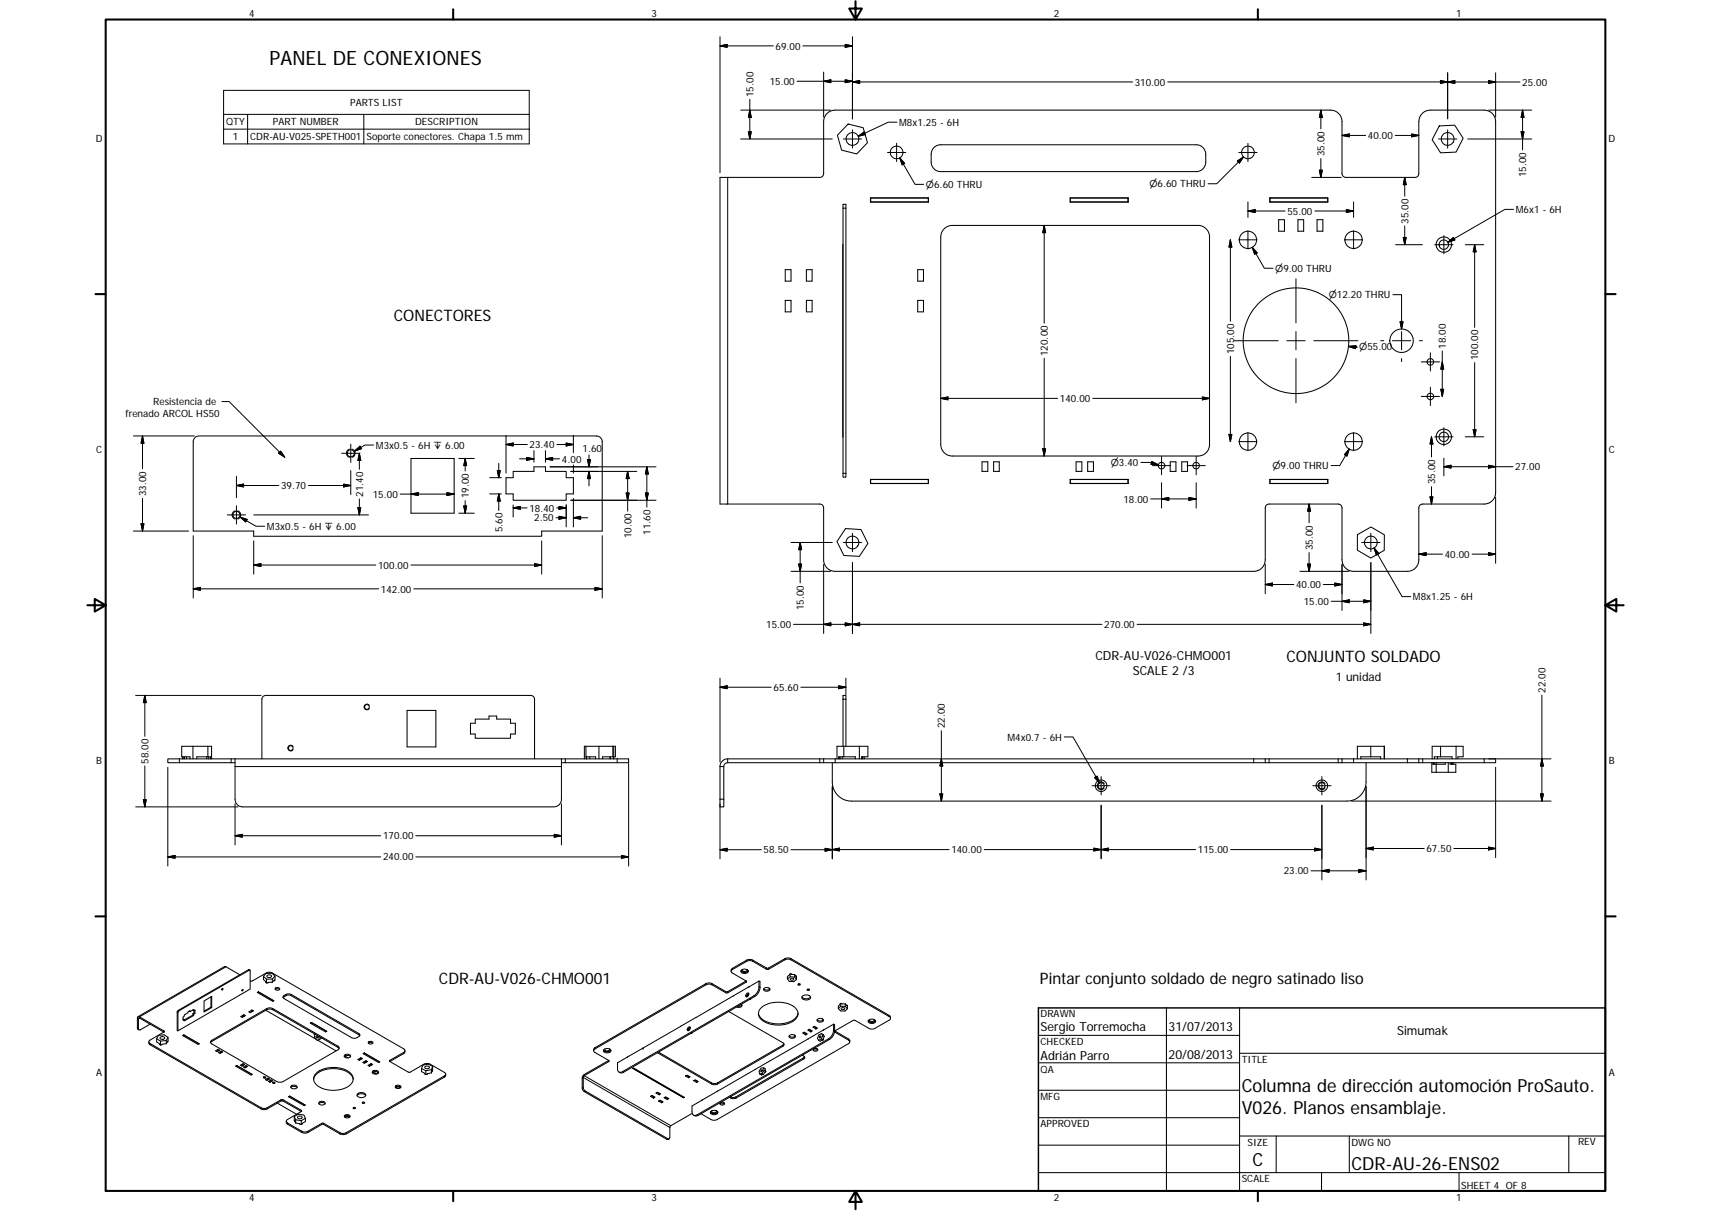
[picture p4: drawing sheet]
<svg xmlns="http://www.w3.org/2000/svg" width="594mm" height="420mm" viewBox="0 0 594 420" stroke-linecap="round" stroke-linejoin="round" font-family="sans-serif">
<g fill="none" stroke="#000" stroke-width=".36">
<path d="M294.5 43l5.2 1.3 1.5 5.2-3.7 3.9-5.3-1.3-1.4-5.2zM324.3 51.2l1.1-.7 1.2-.3h88.7a3.3 3.3 0 0 1 3.3 3.4v2.6a3.3 3.3 0 0 1-3.3 3.3h-88.7a3.3 3.3 0 0 1-3.3-3.3v-3.1zM499.7 43.7l5.4-.3 2.9 4.6-2.4 4.8-5.4 .2-2.9-4.5zM250 61.6h34.6a1.3 1.3 0 0 0 1.4-1.4v-18a4 4 0 0 1 4-4h172a4 4 0 0 1 4 4v18a1.34 1.34 0 0 0 1.3 1.4h24a1.3 1.3 0 0 0 1.3-1.4v-18a4 4 0 0 1 4-4h18.7a4 4 0 0 1 4 4v128.7a4 4 0 0 1-4 4h-21.3a1.34 1.34 0 0 0-1.4 1.3v18a4 4 0 0 1-4 4h-18.6a4.1 4.1 0 0 1-4-4v-18a1.3 1.3 0 0 0-1.4-1.3h-24a1.3 1.3 0 0 0-1.3 1.3v18a4 4 0 0 1-4 4h-145.3a4 4 0 0 1-4-4v-18a1.3 1.3 0 0 0-1.4-1.3h-34.6zM292.7 70.9h1v94.7h-1zM302.2 70.1h20.2M302.2 68.7h.1M302.2 68.7h20.2v1.4h-20.2zM302.3 68.7v1.4M302.3 68.7h20v1.4M322.3 68.7h.1M327.7 79.6l1.5-1.1 1.4-.3h85.4a4 4 0 0 1 4 4v72a4 4 0 0 1-4 4h-85.4a4 4 0 0 1-4-4v-72l.3-1.4z"/>
<path d="M371.6 68.7h.1M371.6 70.1h20.1M371.6 68.7h20.1v1.4h-20.1zM371.7 68.7v1.4M371.7 68.7h19.9v1.4M391.6 68.7h.1M440.9 68.7h20.1M440.9 70.1h20.1M440.9 68.7h20.1v1.4h-20.1zM444 76.2h2v4h-2zM450.7 76.2h1.9v4h-1.9zM457.3 76.2h2v4h-2z"/>
<path d="M272.6 93.6h2.1v3.9h-2.1zM280 93.6h2v3.9h-2zM292.7 84.9v66.7M318.6 93.6h2v3.9h-2zM272.6 104.2h2.1v4h-2.1zM280 104.2h2v4h-2zM318.6 104.2h2v4h-2zM67.8 151.7l1.3-.4h138a2 2 0 0 1 2 1.9v31.1h-21v1.8h-100v-1.8h-21v-31.1zM142.7 159.1h15v19h-15zM175.7 165.7h2.5v-2.1h7.2v-1.6h4v1.6h7.2v2.1h2.5v5.7h-2.5v2.2h-18.4v-2.2h-2.5zM302.2 167.7h20.2M302.2 166.4h.1"/>
<path d="M302.2 166.3h20.2v1.5h-20.2zM302.3 166.4v1.3M302.3 166.4h20v1.3M322.3 166.4h.1M341 160.2h2v3.4h-2zM345 160.2h2v3.4h-2zM371.6 166.4h.1M371.6 167.7h20.1M371.6 166.3h20.1v1.5h-20.1zM371.7 166.4v1.3M371.7 166.4h19.9v1.3M373.6 160.2h2v3.4h-2z"/>
<path d="M377.6 160.2h2.1v3.4h-2.1zM391.6 166.4h.1M406.3 160.2h2v3.4h-2zM410.3 160.2h2v3.4h-2zM440.9 166.4h20.1M440.9 166.3h20.1v1.5h-20.1zM440.9 167.7h20.1M293.6 183.4l5.4 .3 2.3 4.9-2.9 4.4-5.4-.3-2.4-4.8zM471.3 185.5l4.7-2.7 4.7 2.7-.1 5.4-4.7 2.7-4.6-2.7zM67 258.9v4.4M72.2 258.9v3.7M141.3 246.5h10v12.6h-10z"/>
<path d="M163.4 250.9h1.6v-1.4h4.8v-1.1h2.7v1.1h4.8v1.4h1.6v3.8h-1.6v1.4h-12.3v-1.4h-1.6zM203.4 258.9v3.7h3.4v.7M208 258.9v4.4M212.8 258.9v3.7M213.1 258.9v4.4M292.7 258.9v-17.6h1v17.6M293 258.9v3.7M298.4 258.9v4.4M475.9 258.9v3.7M500.2 258.9v3.7M505.6 258.9v4.4M63.5 262.6v.7"/>
<path d="M63.6 262.6v.7M64.1 262.6v.7M64.8 262.6v.7M68.3 263.3v-.7h4.8v.7M71.8 262.6v.7M72.4 262.6v.7M73.5 263.3v-4.4h-10.4v3.7h2.9v.7M81.6 263.3h-23.3v1.3h23.3M81.6 263.3v14a2.62 2.62 0 0 0 2.7 2.7h108a2.62 2.62 0 0 0 2.6-2.7v-14M81.6 263.3h113.3M90.9 263.3v-20.7a1.37 1.37 0 0 1 1.4-1.3h92a1.3 1.3 0 0 1 1.3 1.3v20.7M194.9 263.3h23.4v1.3h-23.4"/>
<path d="M203.6 263.3v-.7v.7M203.7 262.6v.7M204.8 262.6v.7M209.2 263.3v-.7h4.5v-3.7h-10.8v4.4M211.8 262.6v.7M211.9 262.6v.7M213 262.6v.7M286 263.3v1.3M286 263.3h-33.3a2.66 2.66 0 0 0-2.7 2.7v14h1.3v-14a1.3 1.3 0 0 1 1.4-1.4h33.3M286 264.6h153.3M286 263.3h153.3M291.2 263.3v-.7h5.8v.7"/>
<path d="M291.4 262.6v.7M291.7 262.6v.7M292.5 262.6v.7M299.2 263.3v-.7h2.1v-3.7h-10.7v4.4M299.5 262.6v.7M299.6 262.6v.7M300.1 262.6v.7M439.3 264.6h26.7M439.3 263.3v1.3M439.3 263.3h26.7M466 263.3h26.6M466 263.3v1.3"/>
<path d="M466 264.6h26.6M471.3 263.3v-4.4h9.4l-.1 4.4M472.5 263.3v-.7h6.9v.7M474.3 264.6v6.7a6.7 6.7 0 0 1-6.7 6.6h-172a6.7 6.7 0 0 1-6.6-6.6v-6.7M480.6 262.6h.1M492.6 263.3h26.7v1.3h-26.7M492.6 263.3v1.3M497.1 264.6v3.3h1.6M497.5 264.6v.6h4.3v-.6M497.8 264.6v.6M497.9 264.6v.6M498 263.3v-.7h6.2v.7"/>
<path d="M498.7 264.6v3.3M499.1 262.6v.7M502.8 264.6v3.3M503.5 264.6v.6h2v2.7h-6.8M504 264.6v.6M504.3 264.6v.6M504.5 264.6v.6M506.2 263.3v-.7h1.8v-3.7h-10.7v4.4M83.3 338.2l-4.8-2.8h-.5l-30.1 17.3M86.8 336.6l-.5-.1-24.6 14.2-.2 6.8 .3 .2M91.5 338.7v1.2l1 1.1M91.5 338.7l1 1"/>
<path d="M91.5 338.7l.9-1h2.1l1 1-1 1M92.5 339.7v1.3M92.8 338.5l.3-.2a.63 .63 0 0 1 .8-.1 .63 .63 0 0 1 .2 .8l-.2 .1a.7 .7 0 0 1-.8 .1 .7 .7 0 0 1-.3-.7zM94.5 339.7h-2M94.5 339.7v1.1M95.5 338.7v1.3l-1 .8M253.8 337l.2-.7 .3-.3 5.5-3.1 1.3 .1 5.5 3 5.9-3.4 1.6-.2 34.6 19.9 .5 .4v.6M257.3 336.8l1.1 .5 .8-.1 .6-.4M257.4 336.6a1.45 1.45 0 0 1 2.4 .6l-.7 .5a1.08 1.08 0 0 1-1.2 .1 1.08 1.08 0 0 1-.5-1.2zM257.8 336.4a.74 .74 0 0 0 .7 .7 .74 .74 0 0 0 .8-.7M273.4 339.6l.6 .9 1.6 .1 1-.7M274.4 337.9l-1 .9v.8"/>
<path d="M274.4 337.9v1M274.4 337.9l1.5 .2M274.4 339.6l.2-.1a.49 .49 0 0 1 .7-.2 .49 .49 0 0 1 .1 .7 .58 .58 0 0 1-.6 .1 .58 .58 0 0 1-.4-.5zM275.9 339l.7 .9M275.9 339l-1.5-.1-1 .7M275.9 338.1v.9M275.9 338.1l.7 .7v1.1M48.3 357.3l-.6-.6v-3.5l.3-.5 8.9 5v.4M52.1 355.3l-3.3 2h-.6l-.1-4 .2-.2 8.6 5M55.7 359.9l.3-.2a.61 .61 0 0 1 .9-.1 .61 .61 0 0 1 0 .9l-.2 .1a.66 .66 0 0 1-.8 0 .66 .66 0 0 1-.2-.7zM56.9 358.1l-4.8 2.7a.65 .65 0 0 0-.4 .7 .65 .65 0 0 0 .4 .6l38.8 22.3 1.4 .1 5.7-3 6.6 3.7v.4M58.3 359.9l-.1 1.6"/>
<path d="M63.5 359.3l.3-.2 5.4 3-.4 .3zM63.6 353.7h.4M63.8 359.1l-.3 .2M63.8 359.1h.1M64 352.1l2-1.4v.3l1.2-.7v.4l.5-.2v1.1l-.5 .3v.4l-3.2 1.9v-.5l-.4 .3v-1.2l.4-.2zM65.5 355.5l-3.7 2.2v-6.4l.2-.5 24.8-14.2 .1 6.6-21.4 12.3M65.7 350.8l.3 .2M65.7 350.8h.1M67 350.4l.2 .3M67 351.7v.5M67 351.7l.2 .2M67.2 352.3l-.2-.1-3 1.7"/>
<path d="M67.4 350.6v.9M67.4 351.5l.3 .1M67.4 351.5l-.4 .2M70.9 347.3l2.6-1.6v3.9l-2.6 1.5zM73.3 345.9v3.5M73.3 349.4l.2 .2M73.3 349.4l-2.4 1.4M77.1 343.1l.3-.1-.3 .5zM77.2 343l-.2 .3M83.6 352.7l1.1-.6 .5 .3-1.1 .6zM84.2 343.3l-.2 .3M84.7 352.1v.4"/>
<path d="M84.8 352.6l-.9 .3M86.4 351l1.1-.6 .5 .3-1.1 .6zM86.9 340.3l.6 .1 5.4-3 1.4 .1 45.9 26.4a.67 .67 0 0 1 .4 .6 .67 .67 0 0 1-.4 .6l-4.8 2.8v.4M87.5 350.4v.4M87.7 350.9l-.9 .3M89.7 344.1l5.4 3.1M89.7 344.1v.1M89.7 344.1l-.4 .2 5.4 3.1 .4-.2M89.7 344.2l-.3 .2M89.7 344.2l5.3 3M92.3 350.5l17.5 10.1M94.5 340.8l-2 .2"/>
<path d="M95.6 343.3l.6-.3 .9 .3M95.6 342.8l.3-.1a.61 .61 0 0 1 .8-.1 .61 .61 0 0 1 .2 .8l-.4 .2a.62 .62 0 0 1-.7-.1 .62 .62 0 0 1-.2-.7zM98.3 346.1l1.4-.8 1.4 .1 23.8 13.9M98.5 345.5l1.2-.6 1.4 .1 23.5 13.6a.55 .55 0 0 1 .4 .5 .55 .55 0 0 1-.4 .5l-1.3 .6-1.2-.2-23.5-13.5-.3-.4zM107.7 355l.4-.3 5.4 3.1-.4 .2zM108.1 354.7v.1M108.1 354.8l5.3 3M108.1 354.8l-.3 .2M109.1 358.9l.2 1.1 .8 .9 .7-.2M109.3 358.8l-.2 .1M109.4 358.8l-.3 .1M110.7 359.6l.1 1.1"/>
<path d="M111.3 359.9l.2 .4-.7 .4M236.3 356.1h.1M236.3 356.1l-18.4 10.6M238.9 356.5a.46 .46 0 0 1 .7-.2 .46 .46 0 0 1 0 .8 .51 .51 0 0 1-.8 .5 .51 .51 0 0 1 0-.9zM239.6 356.8l-.2 .1-.1 .5M239.6 356.4l-.5 .5-.1 .7M240.1 358.4l.1 .1M240.4 358.2l-.4 .3M241.6 353v.1M241.6 353h.1M241.6 353l-5.3 3.1M253 350.9l18.8 10.9a.66 .66 0 0 1 .4 .6 .66 .66 0 0 1-.4 .6l-22.6 13.1-1.1 .2-1-.2-18.8-10.8"/>
<path d="M254.7 345.5h.1M254.7 345.5l-13.1 7.6M257.4 348.4a.65 .65 0 0 1 .1 .9 .65 .65 0 0 1-.8 .2l-.9-.1M257.6 348.7l-.5 .3-.9 .1M259.1 340.4v.4l-6.7 3.7-5.4-2.9h-1.7l-38.7 22.3a.65 .65 0 0 0-.5 .6 .65 .65 0 0 0 .5 .7l4.8 2.7M259.4 344.6a.38 .38 0 0 1 .5 0 .38 .38 0 0 1 0 .5 .52 .52 0 0 1-.4 .7 .52 .52 0 0 1-.6-.5zM260 344.7l-.6 .5-.1 .7M260 345l-.3 .1-.1 .6M260 342.4h.1M260 342.4l-5.3 3.1M260.5 346.6l.1 .1M260.7 346.5l-.4 .3"/>
<path d="M263.3 351.5a5.4 5.4 0 0 0 5.3 3.6 8.1 8.1 0 0 0 8.3-2.9l.2-.7M263.5 340.4l.4 .2-.2 3-.6 1.2-1 .9-45.6 26.3-.9 .3-.7-.4M263.5 340.4l-3.5 2M263.5 340.4v2.6l-.6 1.3-.9 1-45.9 26.5a1.05 1.05 0 0 1-1.2 .2 1.05 1.05 0 0 1-.5-1.2v-2.1l3.5-2M264.1 349.8a9.7 9.7 0 0 1 12.4 .3 2.85 2.85 0 0 1-1.6 4.4 9.7 9.7 0 0 1-11.1-1.4 2.52 2.52 0 0 1 .3-3.3zM265.1 343.1l1 .4 1.2-.4M265.3 343a1.3 1.3 0 0 1 2 .3 1.19 1.19 0 0 1-1.1 .6 1.19 1.19 0 0 1-1.1-.8zM274 359.4a1.57 1.57 0 0 0 2.2 0M274.1 359.3a1.16 1.16 0 0 1 1.2-.4 1.16 1.16 0 0 1 .8 .9l-.5 .4a.94 .94 0 0 1-1 .1 .94 .94 0 0 1-.5-1zM277.2 341.4h.5M278.4 345.9a1.96 1.96 0 0 0 3 0M278.5 345.7a1.89 1.89 0 0 1 3 .4 1.75 1.75 0 0 1-3.1 0z"/>
<path d="M278.7 358.4l.5-.3 1.1 .6-.5 .4zM279.1 358.2l.7 .4v.5M279.9 358.5l-.1 .1M280.3 343.3l.7-.1v.4a.4 .4 0 0 1-.5 .1 .4 .4 0 0 1-.2-.4zM280.4 343.2h.5M280.5 357.4l.5-.3 1 .6-.5 .3zM280.8 357.2l.7 .4v.4M281.7 357.5l-.2 .1M282.2 356.4l.6-.3 1 .6-.5 .3zM282.6 356.2l.7 .4v.4M283.5 356.5l-.2 .1M283.7 353.8a1.5 1.5 0 0 0 2.1 0"/>
<path d="M283.8 353.7a1.15 1.15 0 0 1 1.2-.4 1.15 1.15 0 0 1 .8 .9 1.23 1.23 0 0 1-2.1-.4zM284.6 359.6l.2-.2a.3 .3 0 0 1 .2 .5 .3 .3 0 0 1-.5-.1zM285.2 358.6l.8 .5M285.7 359.3l-.5 1.1M285.7 359.3l-.5-.7-.9 .5-.5 1.2 .5 .7M285.7 359.3l.5 .3M285.9 359.1h.1M285.9 357.3v.1M285.9 357.3l-5.3 3.1M286 359.1l.2 .5M286.2 359.6l-.4 1.2M289.4 355.3l.4 .2-.2 3-.6 1.2-1 .9-45.6 26.4-.9 .2-.7-.3"/>
<path d="M289.4 355.3l-3.5 2.1M289.4 355.3l-.1 3-.5 1-1.2 1.1-45.5 26.4a1.09 1.09 0 0 1-1.3 .1 1.09 1.09 0 0 1-.5-1.2v-2l3.5-2M289.7 358.1l4.9 2.8a.65 .65 0 0 1 .5 .6 .65 .65 0 0 1-.5 .6l-45.6 26.3-1.1 .3-.8-.2-3.7-2.1M289.8 357.7v.1M291.1 349.9l.7 .8 1.6 .1 .8-.8M291.9 348.1l-.8 1v.8M291.9 348.1v1M291.9 348.1l1.6 .2M292.2 349.7a.52 .52 0 0 1 .7-.2 .52 .52 0 0 1 .2 .7 .52 .52 0 0 1-.7 .2 .52 .52 0 0 1-.2-.7zM293.5 349.2l.7 .8M293.5 348.3l.6 .6M293.5 349.2l-1.6-.1-.8 .8"/>
<path d="M293.5 348.3v.9M294.1 348.8l.1 1.2M294.1 348.8h.1M301.5 354.1a1.75 1.75 0 0 0 2.5 0M301.6 354a1.43 1.43 0 0 1 2.4 .5 1.55 1.55 0 0 1-2.6-.2zM302 353.7a.74 .74 0 0 0 .7 .7 .74 .74 0 0 0 .8-.7M360.5 359.2h69.9M405 349.7v63.5M430.4 349.7v63.5M51.7 361.5l.1 .7 .3 .3 38.6 22.2 1.6 .2 5.7-3 6.6 3.7M54.4 360.4l1.3 .8M54.4 360.4v1.1l1.3 1.1"/>
<path d="M54.4 360.4l.6-1.2 2-.2 1.3 .9-.6 1.1M55.7 361.2v1.4M57.7 361v1.1M57.7 361l-2 .2M57.7 362.1l-2 .5M58.1 361.4l.1 .1M58.2 361.5v-.2l-.5 .8M73.1 361.8l19.5-11.5 1.1-.2 1 .2 23.1 13.5M73.2 361.2l19.4-11.3 1.1-.2 1 .2 22.6 13.1a.65 .65 0 0 1 .5 .6 .65 .65 0 0 1-.5 .6l-19 11.1-1.4 .2-.8-.2-22.6-13.1-.4-.5zM74.8 364.6l.9-.5 .6 .3-.9 .5zM75.7 364.5l.2 .1M75.7 364.5l-.5 .3"/>
<path d="M75.7 364.1v.4M75.9 365.2l.9-.5 .5 .3-.9 .5zM76.8 365.1l.2 .1M76.8 365.1l-.5 .3M76.8 364.7v.4M81.8 369.9l.4-.2 5.4 3.1-.4 .2zM82.2 369.7l-.3 .3M83.5 369.6l.9-.5 .5 .3-.9 .5zM84.4 369.5l.2 .1M84.4 369.5l-.5 .3M84.4 369.1v.4M84.6 370.2l.8-.5 .6 .3-.9 .5z"/>
<path d="M85.4 370.1l.2 .1M85.4 370.1l-.5 .3M85.4 369.7v.4M91.5 373.7l.1-.1a.33 .33 0 0 1 .5-.1 .33 .33 0 0 1 0 .5h-.4zM91.7 374h.4M92.2 374.6l.8-.5 .6 .3-.9 .5zM93 374.5l-.5 .3M93 374.1v.4M93 374.5l.2 .1M93.2 375.2l.9-.5 .6 .3-.9 .5zM94.1 375.1l-.5 .3M94.1 374.7v.4"/>
<path d="M94.1 375.1l.2 .1M94.8 375.5a.37 .37 0 0 1 .4-.1 .37 .37 0 0 1 .2 .4h-.7zM94.8 375.9h.5M101 377.3l.9-.4 .8 .1 .4 .3M101.1 376.8a1.26 1.26 0 0 1 2.1 .5 1.2 1.2 0 0 1-1.2 .5 1.2 1.2 0 0 1-1-.9zM108.9 374.5a5.4 5.4 0 0 1 5.3-3.6 8.2 8.2 0 0 1 8.3 2.9l.1 .7M110.1 372.1a10 10 0 0 1 11.8 .4 2.93 2.93 0 0 1-1.5 4.8 9.8 9.8 0 0 1-10.9-1.3 2.63 2.63 0 0 1 .6-3.9zM110.3 360.9l6.4 3.7M119.6 366.6a1.54 1.54 0 0 1 2.1 0M119.7 366.1a1.24 1.24 0 0 1 2 .4 1.18 1.18 0 0 1-1.2 .6 1.18 1.18 0 0 1-.9-.9zM119.8 366.4l1.1 .7M124.2 379.5a1.68 1.68 0 0 1 2.8 .6 1.85 1.85 0 0 1-3.1-.2z"/>
<path d="M125.3 367.4l-.7 .4M125.3 367.4l.2 .1M125.3 367l.5 .3-1 .6-.5-.3 1-.6v.4M126.1 365.6l.4-.3 5.4 3.1-.5 .2zM126.5 365.3v.1M126.5 365.4l5.3 3M126.5 365.4l-.3 .2M127.1 368.4l-.7 .4M127.1 368.4l.1 .1M127.1 368l.5 .3-1.1 .6-.5-.3 1.1-.6v.4M127.9 362l.7-.3 .8 .3M128 361.5l.2-.1a.63 .63 0 0 1 .9-.1 .63 .63 0 0 1 .2 .8l-.2 .1a.67 .67 0 0 1-.8 .1 .67 .67 0 0 1-.3-.8z"/>
<path d="M128.9 369.4l-.8 .4M128.9 369.4l.1 .1M128.9 369l.5 .3-1.1 .7-.5-.4 1.1-.6v.4M129.3 372.2a1.42 1.42 0 0 1 2.1 .1M129.4 371.7a1.23 1.23 0 0 1 2 .5 1.18 1.18 0 0 1-1.2 .5 1.18 1.18 0 0 1-.9-.9zM129.5 372l.8 .4M129.7 371.9l.9 .8M130.2 371.8h.4M131.2 372l-.4 .6M131.3 372l-.1 .1M135.4 368.3l6.5 3.7h.5l5-2.9 .9-.1 1 .2 5 2.9a.65 .65 0 0 1 .4 .6 .65 .65 0 0 1-.4 .6l-34.6 19.9-1.6-.2-5.8-3.3h-.5l-5.1 2.9-.8 .1-1.1-.2-4.9-2.9a.65 .65 0 0 1-.5-.6 .65 .65 0 0 1 .5-.6l4.7-2.8M137.3 377.3l.2-.2a1.39 1.39 0 0 1 1.6 .2"/>
<path d="M137.4 376.8a1.04 1.04 0 0 1 1-.3 1.04 1.04 0 0 1 .8 .8l-.1 .1a1.04 1.04 0 0 1-1.1 .3 1.04 1.04 0 0 1-.7-.8zM137.6 377.5a.62 .62 0 0 1 .6-.4 .62 .62 0 0 1 .6 .4M140.6 364.5l-.1 .8-.3 .2-4.8 2.8M146.4 370.7v1.1l1.5 1M146.4 370.7l.4-1.1 1.9-.4 1.5 .8-.4 1.1M146.4 370.7l1.5 .8M147.5 370.1l.4-.1a.63 .63 0 0 1 .8-.2 .63 .63 0 0 1 .2 .8l-.4 .2a.66 .66 0 0 1-.7 0 .66 .66 0 0 1-.3-.7zM147.9 371.5v1.3M149.8 372.2l-1.9 .6M149.8 371.1v1.1M149.8 371.1l-1.9 .4M150.1 371.5v.1"/>
<path d="M150.1 371.6v-.2l-.3 .8M150.2 370l-.1 1.6M154.7 372.7v.6l-.4 .4-34.6 19.9-1.6-.2-6-3.3-5.2 2.8-1.6 .2-5.6-3.2-.3-.9M209.5 364.4l1.2 .5 .7-.1 .7-.4M209.6 364.2l.9-.4a1.03 1.03 0 0 1 1.1 .1 1.03 1.03 0 0 1 .4 1l-.6 .3a1.08 1.08 0 0 1-1.2 .1 1.08 1.08 0 0 1-.6-1.1zM210.1 363.9a.75 .75 0 0 0 .7 .7 .75 .75 0 0 0 .8-.7M211.4 367.9l-8.9 5.2-.3 .9v3.7l.3 .8 29.1 16.9 .8-.3M211.4 367.9v.4l-8.8 5.1-.1 4.1 .5 .9 29 16.7h.4l.2-.4v-3.6l.2-.4 7.6-4.4M219.6 370.6l.3-.1 17.7 10.2-.3 .2zM219.7 370.6l17.6 10.2M227.8 379.2l.5-.3 1.1 .6-.6 .4zM228.1 379l.7 .5"/>
<path d="M228.8 379.5v.4M229 379.3l-.2 .2M238 373.3l.6-.3 1 .6-.5 .3zM238.4 373.1l.7 .4M239.1 373.5v.4M239.3 373.4l-.2 .1M240.9 374.9l.5-.3 1 .7-.5 .3zM241.2 374.7l.7 .5M241.9 375.2v.4M242.1 375.1l-.2 .1M262.2 371l-18.4 10.7M263.7 372.6l.8 .3"/>
<path d="M264.4 371.2l.3 .1a.34 .34 0 0 1-.1 .4 .34 .34 0 0 1-.5 0zM264.4 372.9h.1M264.5 372.5l-.8 .1M264.5 372.5l.6 .3M265.1 372.8l-.6 .1M265.1 370.5l.6 .2 .2 1.1M265.3 371.4l-.2-.9h-.8l-.7 1.1 .1 1M265.3 371.4l.6 .4M265.3 371.4l-.8 1.1M265.9 371.8l-.8 1M267.5 368h.1M267.5 368l-5.3 3.1"/>
<path d="M272.2 362.2l-23 13.5-1.1 .2-1-.2-18.5-10.7M278.6 366.1l.5 .3a.53 .53 0 0 1 .3 .5 .53 .53 0 0 1-.3 .5l-23.8 13.7a2.09 2.09 0 0 1-2-.4M279.4 366.7l-24.1 14h-1.1l-.5-.2M280.6 360.4h.1M280.6 360.4l-13.1 7.6M282.4 364l.6 .3 .9-.3M282.4 364l.3-.2a.63 .63 0 0 1 .8-.1 .63 .63 0 0 1 .2 .9l-.2 .1a.68 .68 0 0 1-.8 0 .68 .68 0 0 1-.3-.7zM285.2 360.4l-.9 .6M285.2 360.4l.6 .4M285.8 360.8l-1 .5-.5-.3M295.1 361.5l-.3-.9-5-2.9 6.5-3.7h.6l4.8 2.8 1.3 .2 5.7-3.1a.65 .65 0 0 0 .5-.6 .65 .65 0 0 0-.5-.6l-34.6-19.9-1.6 .2-5.8 3.3h-.6l-5-2.9-.8-.1-1 .2-5 2.9a.64 .64 0 0 0-.5 .6 .64 .64 0 0 0 .5 .6l4.8 2.8-6.7 3.7-5.4-2.9-.8-.2-1.1 .3-38.5 22.2-.4 .3-.1 .8M360.5 368.7h69.9"/>
<path d="M360.5 378.3h69.9M430.4 365.4h127M96.3 382.7l6.7 3.9M100.2 380.5l.4-.2 5.4 3.1-.4 .2zM100.6 380.3v.1M100.6 380.4l5.3 3M100.6 380.4l-.3 .2M102.2 387.4l1.4-.8 1.9 .3 .5 1.1-1.4 .8M102.2 387.4l.1 1.6M102.2 387.4l.5 1.1M102.3 389v-.2l.4 .8M102.3 388.9v.1"/>
<path d="M102.7 389.6l1.9 .5M102.7 388.5v1.1M102.7 388.5l1.9 .3M103.4 387.5l.3-.2a.63 .63 0 0 1 .8-.1 .63 .63 0 0 1 .2 .8 .77 .77 0 0 1-.9 .2 .77 .77 0 0 1-.4-.7zM104.6 385.6l-.1 .1M104.6 388.8v1.3M106 388v1.1l-1.4 1M110.7 382.9l1-.4 .7 .1 .5 .3M110.8 382.4a1.24 1.24 0 0 1 2.1 .5 1.18 1.18 0 0 1-1.2 .5 1.18 1.18 0 0 1-1-.9zM119.6 387.5l.9-.4 1 .4M119.7 387l.3-.2a.85 .85 0 0 1 1-.1 .85 .85 0 0 1 .4 .9l-.3 .2a.83 .83 0 0 1-1 .1 .83 .83 0 0 1-.4-.9zM119.9 387.8a.63 .63 0 0 1 .6-.5 .63 .63 0 0 1 .6 .5"/>
<path d="M122.7 384.2a.38 .38 0 0 1 .5 0 .38 .38 0 0 1 .2 .4 .37 .37 0 0 1-.5 .1 .37 .37 0 0 1-.2-.5zM122.8 384.6h.4M124 380.1a2 2 0 0 1 3 0M125.8 382.5l.1-.1a.37 .37 0 0 1 .4-.1 .37 .37 0 0 1 .2 .4 .41 .41 0 0 1-.4 .2 .41 .41 0 0 1-.3-.4zM126 382.8h.4M225.8 380.4l.6-.4 1 .7-.5 .3zM226.2 380.2l.7 .4v.4M227.1 380.5l-.2 .1M228.7 382l.5-.3 1 .6-.5 .3zM229 381.8l.7 .4M229.7 382.2v.4M229.9 382.1l-.2 .1"/>
<path d="M230.6 380.9l.5-.3 1.1 .6-.5 .3zM231 380.7l.7 .4M231.7 381.1v.4M231.9 381l-.2 .1M237.3 380.8v.1M237.6 380.7l-.3 .1M243.8 381.7h.1M246.7 385.8a1.69 1.69 0 0 0 2.5 0M246.8 385.6l.8-.3a1.01 1.01 0 0 1 1.1 0 1.01 1.01 0 0 1 .4 1l-.6 .4a1.1 1.1 0 0 1-1.2 0 1.1 1.1 0 0 1-.5-1.1zM247.2 385.4a.73 .73 0 0 0 .7 .7 .73 .73 0 0 0 .8-.7M250 382.7l.6 .3 .9-.3M250 382.7l.4-.2a.63 .63 0 0 1 .8-.1 .63 .63 0 0 1 .2 .9h-.2a.69 .69 0 0 1-.8 .1 .69 .69 0 0 1-.4-.7z"/>
<path d="M360.5 387.8h69.9M360.5 397.3h69.9M430.4 394.1h127M443.1 394.1v12.7M468.5 394.1v12.7M544.7 394.1v12.7M360.5 406.8h196.9M458.8 406.8v6.4M506.6 406.8v6.4"/>
<circle cx="296" cy="48.2" r="2.21"/>
<circle cx="311.3" cy="52.9" r="2.19"/>
<circle cx="433.3" cy="52.9" r="2.19"/>
<circle cx="502.6" cy="48.2" r="2.23"/>
<circle cx="433.3" cy="83.2" r="3"/>
<circle cx="470" cy="83.2" r="3"/>
<circle cx="501.3" cy="84.9" r="1.63"/>
<circle cx="501.3" cy="84.9" r="2.66"/>
<circle cx="450" cy="118.2" r="18.3"/>
<circle cx="486.6" cy="118.2" r="4.1"/>
<circle cx="496.6" cy="125.6" r="1.13"/>
<circle cx="496.6" cy="137.5" r="1.13"/>
<circle cx="121.8" cy="157.3" r="1.23"/>
<circle cx="433.3" cy="153.2" r="3"/>
<circle cx="470" cy="153.2" r="3"/>
<circle cx="501.3" cy="151.6" r="1.65"/>
<circle cx="501.3" cy="151.5" r="2.66"/>
<circle cx="82.1" cy="178.6" r="1.23"/>
<circle cx="403.3" cy="161.5" r="1.13"/>
<circle cx="415.3" cy="161.6" r="1.13"/>
<circle cx="296" cy="188.2" r="2.21"/>
<circle cx="476" cy="188.2" r="2.2"/>
<circle cx="100.9" cy="259.6" r=".81"/>
<circle cx="127.4" cy="245.3" r=".82"/>
<circle cx="382.3" cy="272.6" r="1.09"/>
<circle cx="382.3" cy="272.6" r="2.01"/>
<circle cx="459" cy="272.6" r="2.01"/>
<circle cx="459" cy="272.6" r="1.08"/>
<circle cx="84.2" cy="343.5" r=".27"/>
<circle cx="110" cy="359.8" r=".35"/>
<circle cx="277.4" cy="341.6" r=".36"/>
</g>
<g fill="none" stroke="#000" stroke-width=".35">
<path d="M250 15.9l2.5-.5v1zM250 15.9h18.5M250 12.7v47.2M293.5 15.4l2.5 .5-2.5 .5zM296 15.9h-17.2M296 12.7v28.5M77.6 31.3h106.2v18.6h-106.2zM77.6 39.7h106.2M86 39.7v10.2M126.3 39.7v10.2M257.2 38.2h31.2M260.3 34.4v13.8"/>
<path d="M260.3 38.2l.6 2.5h-1.1zM286 25v15.6M286 28.2l2.5-.5v1zM293.5 27.7l2.5 .5-2.5 .5zM296 28.4h97.2M296 28.2h-19.3M296 28.4l2.5-.5v1zM405.4 28.4h97.2M458.6 38.2v6.5M458.6 38.2l.5 2.5h-1zM500.1 27.9l2.5 .5-2.5 .5zM502.6 25.3v15.9"/>
<path d="M502.6 28.4l2.5-.4v1zM502.6 28.4h25.1M516.8 28l2.5 .4-2.5 .6zM516.9 38.2h14.9M519.3 25.3v15.3M528.7 38.2v13.8M528.7 38.2l.4 2.5h-1zM77.6 44.8h106.2M257.2 48.2h31.8M259.8 45.7h1.1l-.6 2.5zM292.8 48.2h6.4M296 45v6.4"/>
<path d="M298 47.3l2-1.5 .5 .9zM308.1 52.9h6.4M311.3 49.7v6.4M311.4 42.4h-3l-10.4 4.9M312.4 54.8l5.3 9.2h3M312.4 54.8l1.7 1.9-.9 .5zM429.6 55.9l2.2-1.5-1.5 2.2zM430.1 52.9h6.4M431.8 54.4l-9.3 9.4h-3M433.3 49.7v6.4M458.1 59.1h1l-.5 2.5zM458.6 55v6.6"/>
<path d="M466 47l2.5-.5v1zM466 47h8.2M484.5 47h8.1M490.1 46.5l2.5 .5-2.5 .5zM499.5 48.2h6.3M502.6 45v6.4M509.6 48.2h22.2M528.1 45.7h1l-.4 2.5zM252.7 61.6v113.3M292.7 72.2h1M362.6 78.2v33.9M362.6 78.2l.4 2.5h-1z"/>
<path d="M433.3 73.2l2.5-.5v1zM433.3 73.2h12.9M433.3 70v5.4M455.4 61.6h10.3M456.5 73.2h13.5M467.5 72.7l2.5 .5-2.5 .5zM470 70v5.4M487.7 61.6v6.5M487.7 61.6l.5 2.5h-1zM487.7 78.4v6.5M525.5 72.6h-3l-19.8 11.5M427.2 83.2l.5 2.5h-1z"/>
<path d="M427.2 83.2v28.2M430.1 83.2h6.4M433.3 80v6.4M434.8 85.8l4.2 7.3h3M434.8 85.8l1.7 1.9-.9 .5zM450 96.7v15.3M466.8 83.2h6.4M470 80v6.4M484.6 84.9h9.3M487.2 82.4h1l-.5 2.5zM498.2 84.9h6.3M501.3 81.7v6.4"/>
<path d="M502.7 84.1l1.9-1.7 .6 .8zM508.8 84.9h6.4M512 84.9v28.7M512 84.9l.5 2.5h-1zM428.5 118.2h15.3M446.8 118.2h6.4M450 115v6.4M456.2 118.2h15.3M479.4 118.2h1.1M483.5 118.2h6.3M483.6 102.2h3v9.5M486.1 111.7h1l-.5 2.5z"/>
<path d="M486.6 111v3.2M486.6 115v6.4M492.8 118.2h1.1M77 139.3h2.6l19.3 19.3M326.6 138.2l2.5-.5v1zM326.6 138.2h40.6M362.6 124.3v33.9M417.5 137.7l2.5 .5-2.5 .5zM420 138.2h-40.6M427.2 123.6v29.6M450 124.4v15.3M468.2 120.2l2.5-.2-.1 1z"/>
<path d="M471.2 120.2h-3l3 .3M486.6 124.4v1.1M493.5 125.6h6.3M493.5 137.5h6.3M496.6 122.4v6.3M496.6 134.4v6.3M500.3 135.1h1l-.5 2.4zM500.8 121.8v15.7M500.8 125.6l.5 2.5h-1zM512 125.8v25.8M46.3 151.3h21.2M49.5 151.3v11.3"/>
<path d="M49.5 151.3l.5 2.5h-1zM96.7 157.2l.7-.7 1.5 2.1zM118.6 157.3h6.4M121.3 155.8a1.5 1.5 0 0 0-1 1.5 1.5 1.5 0 0 0 1 1.4M121.8 154.1v6.3M122.3 155.8a1.5 1.5 0 0 1 1 1.5 1.5 1.5 0 0 1-1 1.4M123.1 156.5l1.9-1.7 .5 .9zM124.8 157.3v5.5M124.8 157.3l.5 2.4h-1zM129.7 154.4h-3l-3.6 2.1M159.3 159.1h5.4M161.5 159.1v4.3"/>
<path d="M161.5 159.1l.5 2.4h-1zM175.7 151v13.1M175.7 154.2l2.5-.5v1zM175.7 154.2h7.4M180.4 159.2h5M182.9 158.7l2.5 .5-2.5 .5zM185.4 156.3v4.1M189.4 156.3v4.1M189.4 159.2l2.5-.5v1zM189.4 159.2h4.9M193.4 154.2h5.7M196.6 153.7l2.5 .5-2.5 .5z"/>
<path d="M199.1 151v6.1M204 159.4h1l-.5 2.6zM204.5 157.8v4.2M362 155.7h1l-.4 2.5zM403.3 158.4v6.3M415.3 158.4v6.3M426.7 150.7h1l-.5 2.5zM430.1 153.2h6.4M433.3 150.1v6.3M466.8 153.2h6.4M468.5 155.8l-3.3 5.7h-3M468.5 155.8l-.8 2.4-.9-.5z"/>
<path d="M470 150.1v6.3M497 151.6v7M497 151.6l.5 2.5h-1zM498.2 151.6h6.3M501.3 148.4v6.3M501.3 159v6.1M508.8 151.6h6.4M511.5 149.1h1l-.5 2.5zM49.5 172.9v11.4M78.9 178.6h6.4M81.6 177.2a1.49 1.49 0 0 0-1 1.4 1.49 1.49 0 0 0 1 1.5M82.1 165.3v7.4"/>
<path d="M82.1 168.4l2.5-.4v1zM82.1 168.4h14.7M82.1 175.5v6.3M82.5 177.2a1.48 1.48 0 0 1 1.1 1.4 1.48 1.48 0 0 1-1.1 1.5M83.4 179.4l2.4 .8-.5 .9zM83.4 179.4l5.5 3.2h3M88.1 178.6h39.8M107.1 168.4h14.7M119.3 168l2.5 .4-2.5 .6zM121.8 163.3v8.3M124.3 176.1h1l-.5 2.5zM124.8 173.1v5.5"/>
<path d="M138.9 171.4h18.8M142.7 171.4l2.5-.5v1zM155.2 170.9l2.5 .5-2.5 .5zM159.3 178.1h5.4M161 175.6h1l-.5 2.5zM161.5 173.7v4.4M170 171.4h4.1M170 165.7h4.1M172.7 163.3h1l-.5 2.4zM173.2 160.8v4.9M173.2 171.4v5.7M173.2 171.4l.5 2.4h-1z"/>
<path d="M178.2 175.2v4.2M178.2 176.2l2.5-.5v1zM178.2 176.2h4.8M193 179.6h3.6M193.3 176.2h3.3M194.1 175.7l2.5 .5-2.5 .5zM194.1 179.1l2.5 .5-2.5 .5zM196.6 175.2v7.6M198.2 163.6h22.9M198.2 173.6h29.6M199.1 161.3v2.8M199.1 179.6l2.5-.5v1z"/>
<path d="M199.1 179.6h5M199.1 173v9.8M204.5 163.6v5M204.5 163.6l.5 2.5h-1zM217.4 171h1l-.5 2.6zM217.9 163.6v13.7M217.9 163.6l.5 2.5h-1zM224.1 171h1l-.5 2.6zM224.6 162v14M224.6 162l.5 2.4h-1zM227.8 162h-36.8M292.7 164.2h1"/>
<path d="M396.1 160.4h3l3.1 .9M399.5 173.1h15.8M399.9 160.1l2.3 1.2-2.5-.2zM400.1 161.5h6.4M403.3 167.5v8.8M403.3 173.1l2.5-.5v1zM412.2 161.5h6.3M412.8 172.6l2.5 .5-2.5 .5zM415.3 167.5v8.8M454.5 174.9l.5 2.5h-1zM454.5 174.9v6.5M496.5 172.4h1l-.5 2.5z"/>
<path d="M497 168.8v6.1M501.3 161.9l2.5-.5v1zM501.3 161.9h24M516.8 161.4l2.5 .5-2.5 .5zM519.3 172.5v22.9M46.3 184.3h19.2M49 181.7h1l-.5 2.6zM67.1 185.9v21.6M88.1 187.7v11.5M88.1 196l2.5-.4v1zM88.1 196h42.4M142.7 196h45.4"/>
<path d="M185.6 195.6l2.5 .4-2.5 .6zM188.1 187.7v11.5M209.1 185.9v21.6M274.7 188.2h14.3M274.7 198.2h13.7M277.3 195.7h1l-.5 2.5zM277.8 188.2v14M277.8 188.2l.5 2.5h-1zM286 195.8v24M292.8 188.2h6.4M296 195.2v24.6M296 185v6.4"/>
<path d="M439.3 195.8v10.2M451.4 198.2h17M454 195.7h1l-.5 2.5zM454.5 191.7v6.5M466 195.8v16M472.8 188.2h6.3M476 185v6.4M476 195.2v24.6M477.1 190.1l1.7 2-.9 .5zM477.1 190.1l9.7 16.9h3M492.6 192.3l2.5-.6v1.1zM492.6 192.3h8.2"/>
<path d="M511.1 192.3h8.2M516.8 191.7l2.5 .6-2.5 .5zM67.1 204.3l2.5-.5v1zM67.1 204.3h64.4M143.7 204.3h65.4M206.6 203.8l2.5 .5-2.5 .5zM286 216.6l2.5-.5v1zM293.5 216.1l2.5 .5-2.5 .5zM296 216.6l2.5-.5v1zM382.6 216.6h-107.1M394.8 216.6h81.2M439.3 202.8l2.5-.5v1z"/>
<path d="M439.3 202.8h9.9M459.5 202.8h6.5M462.2 208.6h13.8M463.5 202.3l2.5 .5-2.5 .5zM466 208.6l2.5-.5v1zM473.5 216.1l2.5 .5-2.5 .5zM473.5 208.1l2.5 .5-2.5 .5zM250 235.3v29.1M250 238.4l2.5-.5v1.1zM250 238.4h17.8M278.1 238.4h15.6M291.2 237.9l2.5 .5-2.5 .6z"/>
<path d="M293.7 235.3v5.7M47.1 241.3h43.6M50.3 241.3v14.2M50.3 241.3l.5 2.5h-1zM101.8 259a1 1 0 0 0-1.5-.2 1 1 0 0 0 0 1.5 1 1 0 0 0 1.5-.2M128.2 244.7a.99 .99 0 0 0-1.4-.2 .99 .99 0 0 0 0 1.5 .99 .99 0 0 0 1.4-.1M292.7 242.6h1M326.8 253.5v24.4M369.5 255.7h3l9.3 16M535.4 241.2v36.7M47.1 280h35.6M49.8 277.5h1l-.5 2.5z"/>
<path d="M50.3 265.7v14.3M58.3 266.2v34.3M62.3 263.3v1.3M80.3 263.3v1.3M81.6 278.9v14.2M81.6 266h113.3M194.9 278.9v14.2M196.3 263.3v1.3M214.3 263.3v1.3M218.3 264.9v35.6M250 278.9v19.1M250 277.3h1.3"/>
<path d="M250 266h1.3M252.7 263.3v1.3M284.6 263.3v1.3M289 272.9v25.1M290 263.3v1.3M326.3 275.4h1l-.5 2.5zM326.8 263.3l.5 2.5h-1zM379.2 272.6h6.3M380.1 269.8l.9-.5 .8 2.4zM382.3 269.4v6.4M382.3 279.4v18.5M383.4 271.8a1.33 1.33 0 0 0-2-.2 1.33 1.33 0 0 0 0 2 1.33 1.33 0 0 0 2-.2"/>
<path d="M435.3 263.3v1.3M440.6 263.3v1.3M455.8 272.6h6.3M459 269.4v6.4M459 279.4v25.9M460.1 271.8a1.33 1.33 0 0 0-2-.2 1.33 1.33 0 0 0 0 2 1.33 1.33 0 0 0 2-.2M464.6 263.3v1.3M469.2 277.9h69.3M470 263.3v1.3M474.3 272.9v32.4M488.6 263.3v1.3M494 263.3v1.3"/>
<path d="M515.3 263.3v1.3M516.9 263.3h21.6M519.3 266.2v31.4M534.9 275.4h1l-.5 2.5zM535.4 263.3l.5 2.5h-1zM58.3 297.3l2.5-.5v1zM58.3 297.3h73.9M81.6 290l2.5-.5v1zM81.6 290h50.6M144.4 297.3h73.9M144.4 290h50.5M192.4 289.5l2.5 .5-2.5 .5z"/>
<path d="M215.8 296.8l2.5 .5-2.5 .5zM250 294.8l2.5-.5v1zM250 294.8h14.3M286.5 294.3l2.5 .5-2.5 .5zM289 294.8l2.5-.5v.9zM329.5 294.8h-54.9M341.7 294.8h73.4M379.8 294.3l2.5 .5-2.5 .4zM382.3 294.8l2.5-.5v.9zM427.3 294.8h31.7M456.5 294.3l2.5 .5-2.5 .4zM474.3 294.4l2.5-.5v1z"/>
<path d="M474.3 294.4h20.2M504.8 294.4h14.5M516.8 293.9l2.5 .5-2.5 .5zM455.2 302.1h19.1M459 302.1l2.5-.5v1zM471.8 301.6l2.5 .5-2.5 .5zM78.5 335.4l-30.1 17.4v.4l-.3 .2-.4-.2M86.3 336.5l.2 .1M254.3 336v.4M259.3 333.1v.4M261.4 333.1v.4M266.1 335.9v.4"/>
<path d="M266.9 335.9v.4M272.5 332.6v.4M274.6 332.6v.4M47.7 356.7l.4 .2M56.9 357.7v.4M61.5 351.2l.3 .1M61.9 350.6l.2 .1M92.6 349.9v.4M94.7 349.9v.4M98.6 345.4v.4M99.3 345v.4M101.1 345v.4"/>
<path d="M124.6 358.6v.4M245.1 341.3v.4M247.2 341.3v.4M252 344v.4M252.7 344v.4M259.1 340.4v.4M261.8 345.5l.3 .2M263.5 342.4l.4 .2M289.4 357.4l.4 .2M289.8 357.7v.4M308.7 352.3v.4M52.1 362.1v.4"/>
<path d="M73.5 361v.4M117.3 363v.4M135.4 367.9v.4M140.2 365.1v.4M154.3 373.3v.4M202.2 374l.3-.2 30.1 17.4M202.5 377.3l-.3 .2M202.9 372.8v.4l30 17.4M203.2 378.5l-.3 .2M206.6 363.5v.4M211.4 367.9v.4M216.1 371.8l.4 .2"/>
<path d="M247.1 375.7v.4M249.2 375.7v.4M271.8 362.6v.4M279.1 367v.4M287.6 360.4l.4 .2M294.6 360.5v.4M90.7 384.3v.4M92.8 384.3v.4M97.6 381.6v.4M98.3 381.6v.4M99.9 389.6v.4M104.6 385.2v.4"/>
<path d="M104.8 392.5v.4M106.9 392.5v.4M111.7 389.7v.4M112.4 389.7v.4M118.1 393v.4M120.2 393v.4M231.9 395.1l-.4 .2M242.1 386.8l.3 .2M253.8 380.6v.4M255.5 380.6v.4"/>
</g>
<g fill="#000">
<circle cx="110.7" cy="359.6" r=".18"/>
<circle cx="223.2" cy="363.6" r=".18"/>
</g>
<g fill="none" stroke="#000" stroke-width=".71">
<path d="M36.7 6.8h520.7v406.4h-520.7zM157.3 3.2v3.6M297 .4v6.4l-2.2-3.8h4.5l-2.3 3.8M436.7 3.2v3.6M33.1 102h3.6M557.4 102h3.6M30.3 210h6.4l-3.8-2.2v4.4l3.8-2.2M557.4 210l3.8 2.2v-4.4l-3.8 2.2h6.3M33.1 317.9h3.6M557.4 317.9h3.6M157.3 413.2v3.6M297 413.2l2.3 3.8h-4.5l2.2-3.8v6.3"/>
<path d="M436.7 413.2v3.6"/>
</g>
<path d="M360.5 349.7h196.9v63.5h-196.9z" fill="none" stroke="#000" stroke-width=".51"/>
<g fill="#000" stroke="#000" stroke-width=".35">
<path d="M250 15.9l2.5-.5v1zM293.5 15.4l2.5 .5-2.5 .5zM286 28.2l2.5-.5v1zM293.5 27.7l2.5 .5-2.5 .5zM296 28.4l2.5-.5v1zM500.1 27.9l2.5 .5-2.5 .5zM502.6 28.4l2.5-.4v1zM516.8 28l2.5 .4-2.5 .6zM259.8 45.7h1.1l-.6 2.5zM260.3 38.2l.6 2.5h-1.1zM298 47.3l2-1.5 .5 .9zM312.4 54.8l1.7 1.9-.9 .5z"/>
<path d="M429.6 55.9l2.2-1.5-1.5 2.2zM458.1 59.1h1l-.5 2.5zM458.6 38.2l.5 2.5h-1zM466 47l2.5-.5v1zM490.1 46.5l2.5 .5-2.5 .5zM528.1 45.7h1l-.4 2.5zM528.7 38.2l.4 2.5h-1zM433.3 73.2l2.5-.5v1zM467.5 72.7l2.5 .5-2.5 .5zM487.7 61.6l.5 2.5h-1zM362.6 78.2l.4 2.5h-1zM427.2 83.2l.5 2.5h-1z"/>
<path d="M434.8 85.8l1.7 1.9-.9 .5zM487.2 82.4h1l-.5 2.5zM502.7 84.1l1.9-1.7 .6 .8zM512 84.9l.5 2.5h-1zM468.2 120.2l2.5-.2-.1 1zM486.1 111.7h1l-.5 2.5zM326.6 138.2l2.5-.5v1zM417.5 137.7l2.5 .5-2.5 .5zM500.3 135.1h1l-.5 2.4zM500.8 125.6l.5 2.5h-1zM49.5 151.3l.5 2.5h-1zM96.7 157.2l.7-.7 1.5 2.1z"/>
<path d="M123.1 156.5l1.9-1.7 .5 .9zM124.8 157.3l.5 2.4h-1zM175.7 154.2l2.5-.5v1zM182.9 158.7l2.5 .5-2.5 .5zM189.4 159.2l2.5-.5v1zM196.6 153.7l2.5 .5-2.5 .5zM204 159.4h1l-.5 2.6zM362 155.7h1l-.4 2.5zM426.7 150.7h1l-.5 2.5zM468.5 155.8l-.8 2.4-.9-.5zM497 151.6l.5 2.5h-1zM511.5 149.1h1l-.5 2.5z"/>
<path d="M82.1 168.4l2.5-.4v1zM119.3 168l2.5 .4-2.5 .6zM124.3 176.1h1l-.5 2.5zM142.7 171.4l2.5-.5v1zM155.2 170.9l2.5 .5-2.5 .5zM161 175.6h1l-.5 2.5zM161.5 159.1l.5 2.4h-1zM172.7 163.3h1l-.5 2.4zM173.2 171.4l.5 2.4h-1zM178.2 176.2l2.5-.5v1zM194.1 175.7l2.5 .5-2.5 .5zM199.1 179.6l2.5-.5v1z"/>
<path d="M204.5 163.6l.5 2.5h-1zM217.4 171h1l-.5 2.6zM217.9 163.6l.5 2.5h-1zM224.1 171h1l-.5 2.6zM224.6 162l.5 2.4h-1zM399.9 160.1l2.3 1.2-2.5-.2zM403.3 173.1l2.5-.5v1zM412.8 172.6l2.5 .5-2.5 .5zM454.5 174.9l.5 2.5h-1zM496.5 172.4h1l-.5 2.5zM501.3 161.9l2.5-.5v1zM516.8 161.4l2.5 .5-2.5 .5z"/>
<path d="M49 181.7h1l-.5 2.6zM83.4 179.4l2.4 .8-.5 .9zM88.1 196l2.5-.4v1zM185.6 195.6l2.5 .4-2.5 .6zM194.1 179.1l2.5 .5-2.5 .5zM277.3 195.7h1l-.5 2.5zM277.8 188.2l.5 2.5h-1zM454 195.7h1l-.5 2.5zM477.1 190.1l1.7 2-.9 .5zM492.6 192.3l2.5-.6v1.1zM516.8 191.7l2.5 .6-2.5 .5zM67.1 204.3l2.5-.5v1z"/>
<path d="M206.6 203.8l2.5 .5-2.5 .5zM286 216.6l2.5-.5v1zM293.5 216.1l2.5 .5-2.5 .5zM296 216.6l2.5-.5v1zM439.3 202.8l2.5-.5v1zM463.5 202.3l2.5 .5-2.5 .5zM466 208.6l2.5-.5v1zM473.5 216.1l2.5 .5-2.5 .5zM473.5 208.1l2.5 .5-2.5 .5zM250 238.4l2.5-.5v1.1zM291.2 237.9l2.5 .5-2.5 .6zM50.3 241.3l.5 2.5h-1z"/>
<path d="M49.8 277.5h1l-.5 2.5zM326.3 275.4h1l-.5 2.5zM326.8 263.3l.5 2.5h-1zM380.1 269.8l.9-.5 .8 2.4zM534.9 275.4h1l-.5 2.5zM535.4 263.3l.5 2.5h-1zM58.3 297.3l2.5-.5v1zM81.6 290l2.5-.5v1zM192.4 289.5l2.5 .5-2.5 .5zM215.8 296.8l2.5 .5-2.5 .5zM250 294.8l2.5-.5v1zM286.5 294.3l2.5 .5-2.5 .5z"/>
<path d="M289 294.8l2.5-.5v.9zM379.8 294.3l2.5 .5-2.5 .4zM382.3 294.8l2.5-.5v.9zM456.5 294.3l2.5 .5-2.5 .4zM474.3 294.4l2.5-.5v1zM516.8 293.9l2.5 .5-2.5 .5zM459 302.1l2.5-.5v1zM471.8 301.6l2.5 .5-2.5 .5z"/>
</g>
<text font-size="6.9" x="93.6" y="22.5">PANEL DE CONEXIONES</text>
<g font-size="6.3">
<text x="431.1" y="379">Columna de dirección automoción ProSauto.</text>
<text x="431.1" y="386.6">V026. Planos ensamblaje.</text>
<text x="434.8" y="404.7">C</text>
<text x="469.2" y="406">CDR-AU-26-ENS02</text>
</g>
<g font-size="5.5">
<text x="136.7" y="111.5">CONECTORES</text>
<text x="446.6" y="229.7">CONJUNTO SOLDADO</text>
<text x="152.4" y="341.2">CDR-AU-V026-CHMO001</text>
<text x="361.1" y="341.3">Pintar conjunto soldado de negro satinado liso</text>
</g>
<g font-size="4.4">
<text x="380.3" y="229">CDR-AU-V026-CHMO001</text>
<text x="393.3" y="234.3">SCALE 2 /3</text>
<text x="361.3" y="357.5">Sergio Torremocha</text>
<text x="405.8" y="357.8">31/07/2013</text>
<text x="485.1" y="359.2">Simumak</text>
<text x="361.3" y="367.9">Adrián Parro</text>
<text x="405.8" y="367.3">20/08/2013</text>
</g>
<text font-size="4.1" x="463.8" y="236.3">1 unidad</text>
<g font-size="3.5">
<text x="86.6" y="5.8">4</text>
<text x="226.3" y="5.8">3</text>
<text x="365.9" y="5.8">2</text>
<text x="505.6" y="5.8">1</text>
<text x="269.3" y="17.2">69.00</text>
<text x="267.3" y="29.5">15.00</text>
<text x="394" y="29.7">310.00</text>
<text x="528.5" y="29.7">25.00</text>
<text x="261.7" y="33.7" transform="rotate(-90 261.7 33.7)">15.00</text>
<text x="121.6" y="36.8">PARTS LIST</text>
<text x="78.5" y="43.5">QTY</text>
<text x="94.7" y="43.5">PART NUMBER</text>
<text x="144.1" y="43.5">DESCRIPTION</text>
<text x="312.2" y="43.7">M8x1.25 - 6H</text>
<text x="33.2" y="49.4">D</text>
<text x="80.9" y="48.6">1</text>
<text x="86.9" y="48.7">CDR-AU-V025-SPETH001</text>
<text x="127.2" y="48.7">Soporte conectores. Chapa 1.5 mm</text>
<text x="475" y="48.3">40.00</text>
<text x="558.5" y="49.4">D</text>
<text x="459.9" y="54.2" transform="rotate(-90 459.9 54.2)">35.00</text>
<text x="529.9" y="61.5" transform="rotate(-90 529.9 61.5)">15.00</text>
<text x="447" y="74.5">55.00</text>
<text x="489" y="77.6" transform="rotate(-90 489 77.6)">35.00</text>
<text x="526.3" y="73.9">M6x1 - 6H</text>
<text x="363.8" y="123.5" transform="rotate(-90 363.8 123.5)">120.00</text>
<text x="428.5" y="122.8" transform="rotate(-90 428.5 122.8)">105.00</text>
<text x="502" y="121" transform="rotate(-90 502 121)">18.00</text>
<text x="513.3" y="125" transform="rotate(-90 513.3 125)">100.00</text>
<text x="53.2" y="140.7">Resistencia de</text>
<text x="368" y="139.5">140.00</text>
<text x="43.6" y="144.8">frenado ARCOL HS50</text>
<text x="130.5" y="155.7">M3x0.5 - 6H ↧ 6.00</text>
<text x="183.9" y="155.5">23.40</text>
<text x="33.4" y="157.3">C</text>
<text x="195.1" y="160.5">4.00</text>
<text x="202.3" y="157">1.60</text>
<text x="558.6" y="157.3">C</text>
<text x="526.1" y="163.2">27.00</text>
<text x="50.8" y="172.1" transform="rotate(-90 50.8 172.1)">33.00</text>
<text x="97.6" y="169.7">39.70</text>
<text x="126" y="172.3" transform="rotate(-90 126 172.3)">21.40</text>
<text x="129.4" y="172.7">15.00</text>
<text x="162.8" y="172.9" transform="rotate(-90 162.8 172.9)">19.00</text>
<text x="498.3" y="168.1" transform="rotate(-90 498.3 168.1)">35.00</text>
<text x="183.8" y="177.5">18.40</text>
<text x="390.1" y="174.4">18.00</text>
<text x="92.7" y="183.9">M3x0.5 - 6H ↧ 6.00</text>
<text x="174.4" y="184.7" transform="rotate(-90 174.4 184.7)">5.60</text>
<text x="185.5" y="180.9">2.50</text>
<text x="225.9" y="185.5" transform="rotate(-90 225.9 185.5)">11.60</text>
<text x="219.2" y="186.8" transform="rotate(-90 219.2 186.8)">10.00</text>
<text x="455.8" y="190.9" transform="rotate(-90 455.8 190.9)">35.00</text>
<text x="131.3" y="197.3">100.00</text>
<text x="501.6" y="193.5">40.00</text>
<text x="132.3" y="205.6">142.00</text>
<text x="450" y="204.1">40.00</text>
<text x="452.7" y="209.9">15.00</text>
<text x="490.6" y="208.3">M8x1.25 - 6H</text>
<text x="279.1" y="211.7" transform="rotate(-90 279.1 211.7)">15.00</text>
<text x="266" y="217.9">15.00</text>
<text x="383.4" y="217.9">270.00</text>
<text x="268.6" y="239.7">65.60</text>
<text x="536.6" y="240.3" transform="rotate(-90 536.6 240.3)">22.00</text>
<text x="328.1" y="252.7" transform="rotate(-90 328.1 252.7)">22.00</text>
<text x="349.8" y="256.9">M4x0.7 - 6H</text>
<text x="33.4" y="265.2">B</text>
<text x="51.6" y="264.9" transform="rotate(-90 51.6 264.9)">58.00</text>
<text x="558.6" y="265.2">B</text>
<text x="133" y="291.2">170.00</text>
<text x="133" y="298.5">240.00</text>
<text x="265.1" y="296.1">58.50</text>
<text x="330.3" y="296">140.00</text>
<text x="415.9" y="296">115.00</text>
<text x="495.3" y="295.7">67.50</text>
<text x="445.7" y="303.4">23.00</text>
<text x="361.3" y="353">DRAWN</text>
<text x="361.3" y="362.5">CHECKED</text>
<text x="431.1" y="368.7">TITLE</text>
<text x="33.4" y="373.2">A</text>
<text x="361.3" y="372.1">QA</text>
<text x="558.6" y="373.2">A</text>
<text x="361.3" y="381.6">MFG</text>
<text x="361.3" y="391.2">APPROVED</text>
<text x="433.2" y="397.5">SIZE</text>
<text x="469.2" y="397.5">DWG NO</text>
<text x="547.9" y="397.4">REV</text>
<text x="431.1" y="410.2">SCALE</text>
<text x="507.3" y="412.4">SHEET 4 OF 8</text>
<text x="86.6" y="416.7">4</text>
<text x="226.3" y="416.7">3</text>
<text x="365.9" y="416.7">2</text>
<text x="505.6" y="416.7">1</text>
</g>
<g font-size="3.3">
<text x="321.5" y="65.3">⌀6.60 THRU</text>
<text x="399.1" y="65">⌀6.60 THRU</text>
<text x="442.8" y="94.4">⌀9.00 THRU</text>
<text x="461.3" y="103.5">⌀12.20 THRU</text>
<text x="471.9" y="121.4">⌀55.00</text>
<text x="385.7" y="161.6">⌀3.40</text>
<text x="441.8" y="162.8">⌀9.00 THRU</text>
</g>
</svg>
